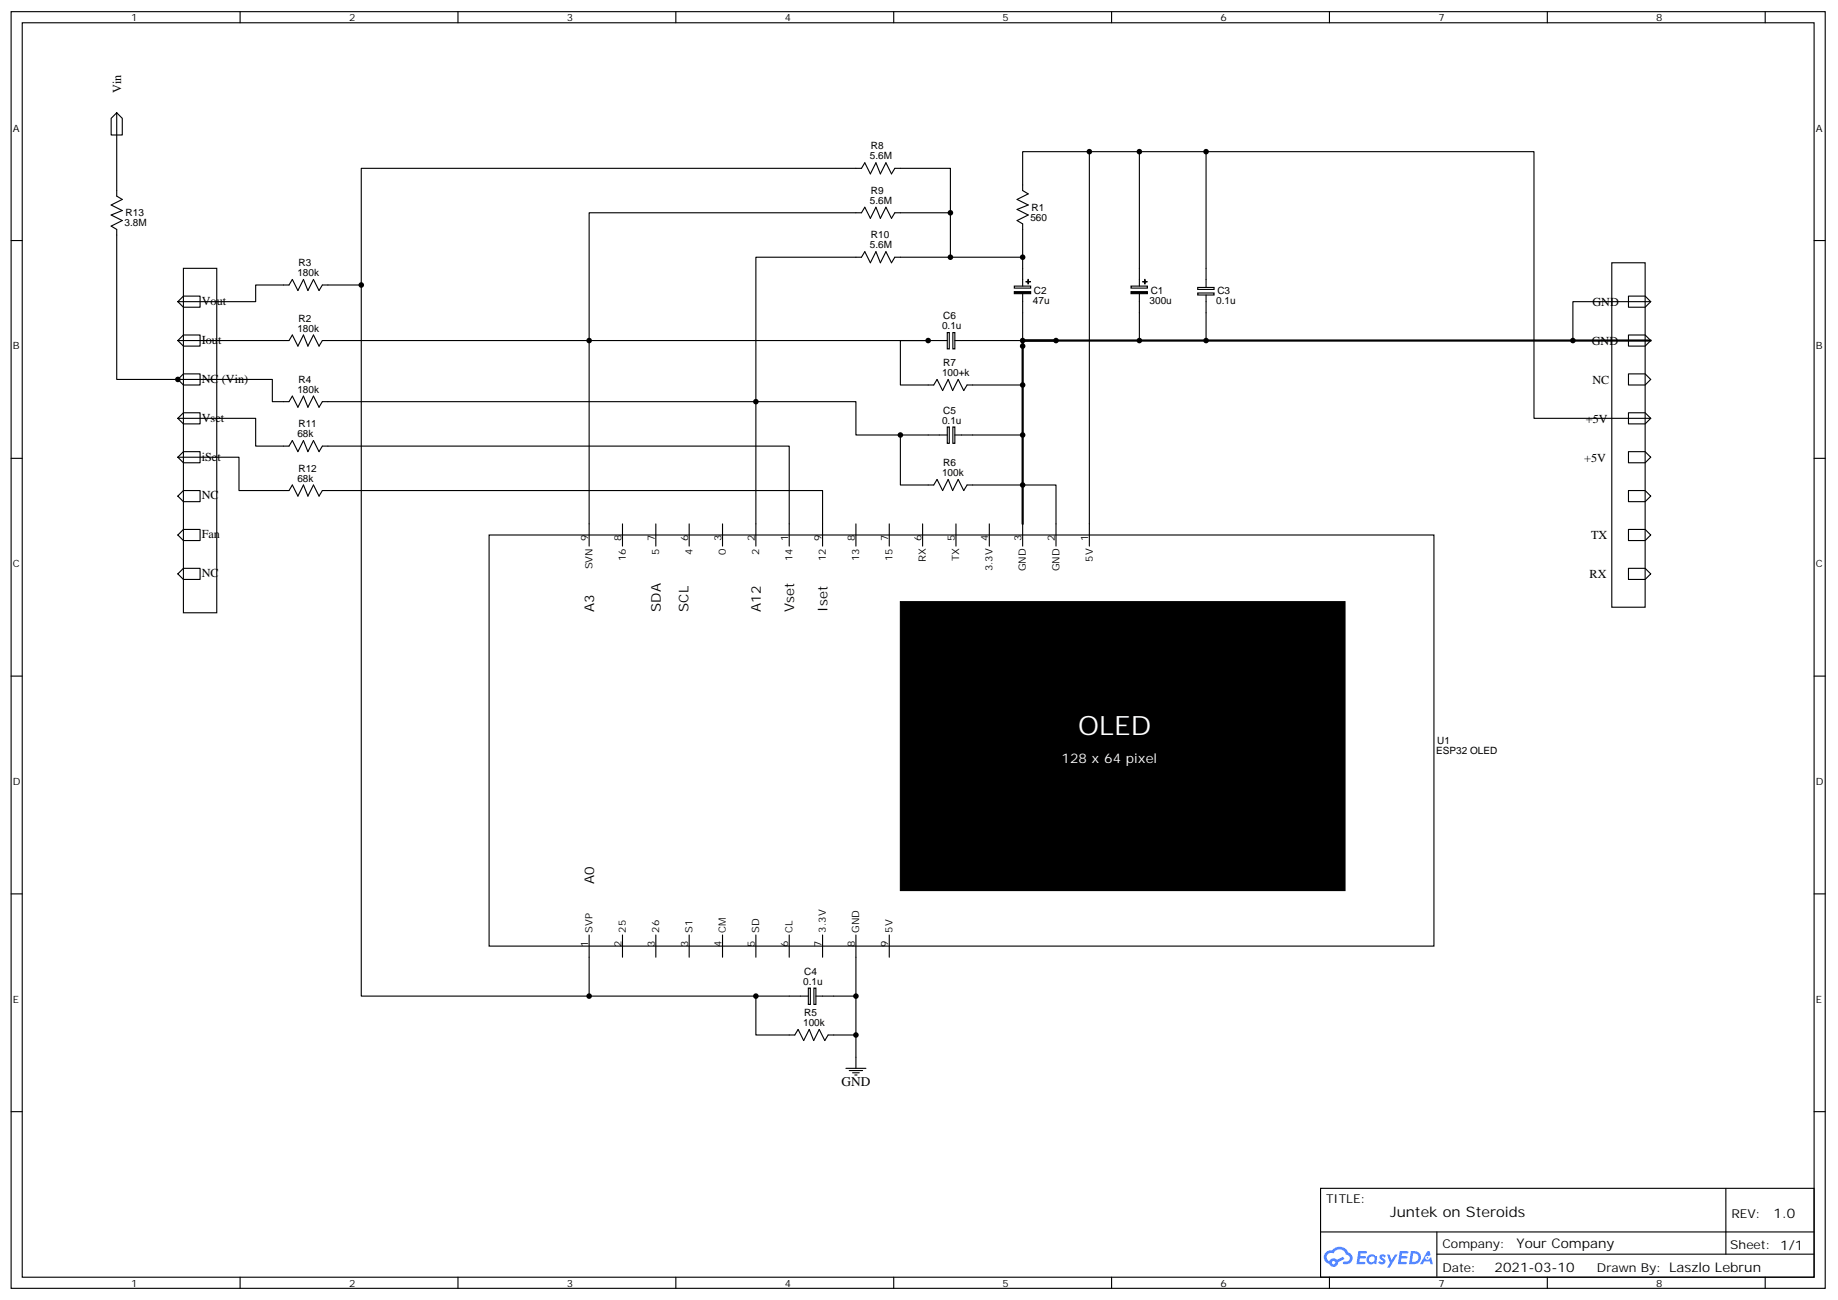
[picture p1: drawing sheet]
<svg xmlns="http://www.w3.org/2000/svg" width="583mm" height="413mm" viewBox="0 0 583 413" stroke-linecap="round" stroke-linejoin="round" font-family="sans-serif">
<g fill="none" stroke="#000" stroke-width=".35">
<path d="M3.5 3.7h575.8v405.3h-575.8zM7.1 7.2h568.6v398.3h-568.6zM76.2 3.7v3.5M145.3 3.7v3.5M214.5 3.7v3.5M283.6 3.7v3.5M352.8 3.7v3.5M421.9 3.7v3.5M491.1 3.7v3.5M560.2 3.7v3.5M3.5 76.4h3.6M575.7 76.4h3.6"/>
<path d="M3.5 145.5h3.6M575.7 145.5h3.6M155.2 169.9h299.9v130.5h-299.9zM187 166.3v7.1M197.6 166.3v7.1M208.1 166.3v7.1M218.7 166.3v7.1M229.3 166.3v7.1M239.9 166.3v7.1M250.5 166.3v7.1M261.1 166.3v7.1M271.6 166.3v7.1"/>
<path d="M282.2 166.3v7.1M292.8 166.3v7.1M303.4 166.3v7.1M314 166.3v7.1M324.6 166.3v7.1M335.1 166.3v7.1M345.7 166.3v7.1M3.5 214.7h3.6M575.7 214.7h3.6M3.5 283.8h3.6M187 296.9v7M197.6 296.9v7"/>
<path d="M208.1 296.9v7M218.7 296.9v7M229.3 296.9v7M239.9 296.9v7M250.5 296.9v7M261.1 296.9v7M271.6 296.9v7M282.2 296.9v7M575.7 283.8h3.6M3.5 353h3.6M575.7 353h3.6M419.1 377.3h156.6v28.2h-156.6z"/>
<path d="M547.7 377.3v20.9M419.1 391.1h156.5M456 398.2h119.6M456 391.1v14.2M76.2 405.5v3.5M145.3 405.5v3.5M214.5 405.5v3.5M283.6 405.5v3.5M352.8 405.5v3.5M421.9 405.5v3.5M491.1 405.5v3.5M560.2 405.5v3.5"/>
</g>
<path d="M285.8 191h141.1v91.8h-141.1z" fill="#000" stroke="#000" stroke-width=".35"/>
<g fill="#5487ff">
<path d="M438.1 398.5a1.22 1.22 0 0 1 1.7 .2l-.4 .6a.47 .47 0 0 0-.3-.4 .47 .47 0 0 0-.5 .2l.1 .2a1.14 1.14 0 0 1 .8 1.8 1.14 1.14 0 0 1-1.9 0l-.2-.2 .5-.6 .7 .5a.29 .29 0 0 0 .3-.3 .29 .29 0 0 0-.2-.3 1.04 1.04 0 0 1-.6-1.7z"/>
<path d="M431.1 397.2h2.3l.4 .2-.2 .5-1.8 .1-.1 .8h1.5l.3 .4-.3 .4h-1.6l-.2 1.1h1.7l.2 .3-.2 .3-2.6 .1z"/>
<path d="M444.2 397.2l2.7 .2-.1 .5-1.8 .1-.2 .8h1.6l.3 .4-.4 .4h-1.6l-.1 1.1h1.7l.2 .3-.2 .3-2.7 .1z"/>
<path d="M453 397.2h.7l.3 1.3-.6 .3a.69 .69 0 0 0-1 .3 .69 .69 0 0 0 .4 .9 .69 .69 0 0 0 .9-.6l.5-.2 .6 2.2h-.8l-.3-.9h-1.7l-.5 .9h-.8z"/>
<path d="M440.2 398.3h.8l.6 1.8 1.1-1.8h.9l-2.6 4.2h-.8l.9-1.5z"/>
<path d="M447.8 397.2l-.6 4.2h1.3a2.11 2.11 0 0 0 2.5-2.1 2.11 2.11 0 0 0-2.5-2.1zM448.5 398a1.43 1.43 0 0 1 1.6 1.6 1.43 1.43 0 0 1-2 1.1z"/>
<path d="M434.1 398.8a1.54 1.54 0 0 0-.1 2.2 1.54 1.54 0 0 0 2.1 .1l.7 .3 .3-2.3-.6-.3a1.49 1.49 0 0 0-2.4 0zM434.3 399.8a.95 .95 0 0 1 1.9 0 .95 .95 0 0 1-1.9 0z"/>
<path d="M420.8 397.6a2.18 2.18 0 0 0 1.1 3.7 1.44 1.44 0 0 0 1.6 .9 1.44 1.44 0 0 0 1.2-1.4l2-1.1-.5-.7-1.9 1a1.47 1.47 0 0 0-2.4 .4 1.39 1.39 0 0 1-.7-1.9 1.39 1.39 0 0 1 2-.5 2.12 2.12 0 0 1 2.2-1.3 2.12 2.12 0 0 1 1.9 1.7 1.14 1.14 0 0 1 1 1.4 1.14 1.14 0 0 1-1.6 .7 .43 .43 0 0 0-.5 .4 .43 .43 0 0 0 .4 .5 1.98 1.98 0 0 0 2.5-1.2 1.98 1.98 0 0 0-1.2-2.6 3.1 3.1 0 0 0-5.3-.6l-.9 .1zM422.7 400.9a.55 .55 0 0 1 1.1 0 .55 .55 0 0 1-1.1 0z"/>
<circle cx="453" cy="399.3" r=".26"/>
</g>
<g fill="none" stroke="#000" stroke-width=".35">
<path d="M37 35.8v26.5l1.8 1-3.5 1.8 3.5 1.8-3.5 1.4 3.5 1.7-3.5 1.8 1.7 1v47.7h49.4v7h5.3l1.1-1.7 1.7 3.5 1.8-3.5 1.4 3.5 1.8-3.5 1.7 3.5 1.1-1.8h137.6v38.8M37 35.8l1.8 1.8v5.3h-3.5v-5.3zM345.7 48.2v118.1M361.6 48.2v42.6M382.8 48.2v43M301.6 67.6h-17.6l-1.1 1.7-1.7-3.5-1.8 3.5-1.4-3.5-1.8 3.5-1.7-3.5-1.1 1.8h-86.4v98.7M58.2 85.2h10.6v109.4h-10.6zM58.2 94h5.3v3.5h-5.3l-1.8-1.7zM114.7 90.5v225.8h72.3v-12.4M301.6 81.7v-28.3h-17.6l-1.1 1.8-1.7-3.5-1.8 3.5-1.4-3.5-1.8 3.5-1.7-3.5-1.1 1.7h-158.7v37.1h-12.4l-1.1 1.8-1.7-3.6-1.8 3.6-1.4-3.6-1.8 3.6-1.7-3.6-1.1 1.8h-10.6v5.3h-24.7M321.9 90.8h5.2v.7h-5.2zM324.6 90.8v-19.7l-1.8-1.1 3.5-1.7-3.5-1.8 3.5-1.4-3.5-1.8 3.5-1.7-1.7-1.1v-12.3h162.2v84.6h37.1"/>
<path d="M324.6 81.7h-40.6l-1.1 1.7-1.7-3.5-1.8 3.5-1.4-3.5-1.8 3.5-1.7-3.5-1.1 1.8h-33.5v45.8h31.7v10.6h14.2M324.6 93.3v14.8M359 90.8h5.1v.7h-5.1zM361.6 93.3v14.8M380.1 91.3h5.2v.6h-5.2zM380.1 93h5.2v.7h-5.2zM382.8 93.7v14.4M511.5 83.4h10.6v109.4h-10.6zM516.8 94h5.3l1.8 1.8-1.8 1.7h-5.3zM523.9 95.8h-24.7v12.3M56.4 108.1h35.3l1.1-1.7 1.7 3.5 1.8-3.5 1.4 3.5 1.8-3.5 1.7 3.5 1.1-1.8h198.3M58.2 106.4h5.3v3.5h-5.3l-1.8-1.8z"/>
<path d="M58.2 118.7h5.3v3.5h-5.3l-1.8-1.7zM294.6 108.1h-8.8v14.1h10.5l1.1-1.7 1.8 3.5 1.7-3.5 1.4 3.5 1.8-3.5 1.8 3.5 1-1.8h17.7M300.6 105.6h.7v5.2h-.7zM302.4 105.6h.6v5.2h-.6zM303 108.1h21.6v1.8M516.8 106.4h5.3l1.8 1.7-1.8 1.8h-5.3zM516.8 118.7h5.3l1.8 1.8-1.8 1.7h-5.3zM56.4 132.8h24.7v8.8h10.6l1.1-1.7 1.7 3.5 1.8-3.5 1.4 3.5 1.8-3.5 1.7 3.5 1.1-1.8h148.2v24.7M58.2 131.1h5.3v3.5h-5.3l-1.8-1.8zM300.6 138.1h-14.8v15.9h10.5l1.1-1.8 1.8 3.6 1.7-3.6 1.4 3.6 1.8-3.6 1.8 3.6 1-1.8h28.2v12.3M300.6 135.6h.7v5.2h-.7zM302.4 135.6h.6v5.2h-.6z"/>
<path d="M303 138.1h21.6M516.8 131.1h5.3l1.8 1.7-1.8 1.8h-5.3zM56.4 145.2l1.8-1.8h5.3v3.5h-5.3zM56.4 157.5l1.8-1.7h5.3v3.5h-5.3zM56.4 145.2h19.4v10.6h15.9l1.1-1.8 1.7 3.5 1.8-3.5 1.4 3.5 1.8-3.5 1.7 3.5 1.1-1.7h158.8v10.5M516.8 143.4h5.3l1.8 1.8-1.8 1.7h-5.3zM516.8 155.8h5.3l1.8 1.7-1.8 1.8h-5.3zM56.4 169.9l1.8-1.8h5.3v3.5h-5.3zM516.8 168.1h5.3l1.8 1.8-1.8 1.7h-5.3zM56.4 182.2l1.8-1.8h5.3v3.6h-5.3zM516.8 180.4h5.3l1.8 1.8-1.8 1.8h-5.3zM187 316.3h69.5"/>
<path d="M239.9 316.3v12.3h12.3l1.1-1.8 1.8 3.6 1.7-3.6 1.4 3.6 1.8-3.6 1.8 3.6 1-1.8h8.8M256.5 313.7h.7v5.2h-.7zM258.3 313.7h.6v5.2h-.6zM258.9 316.3h12.7M271.6 303.9v35.3M268.5 339.2h6.3M269.5 339.9h4.3M270.6 340.6h2.1M271.3 341.3h.7"/>
</g>
<path d="M324.6 108.1h199.3M335.1 108.1h-10.5v58.2" fill="none" stroke="#000" stroke-width=".71"/>
<path d="M321.9 92.6h5.2v.6h-5.2zM325.6 89.4l1.4 .1zM326.3 88.7v1.4zM359 92.6h5.1v.6h-5.1zM362.7 89.4l1.4 .1zM363.3 88.7l.1 1.4z" fill="#000" stroke="#000" stroke-width=".35"/>
<g fill="#000">
<circle cx="345.7" cy="48.2" r=".88"/>
<circle cx="361.6" cy="48.2" r=".88"/>
<circle cx="382.8" cy="48.2" r=".88"/>
<circle cx="301.6" cy="67.6" r=".88"/>
<circle cx="114.7" cy="90.5" r=".88"/>
<circle cx="301.6" cy="81.7" r=".88"/>
<circle cx="324.6" cy="81.7" r=".88"/>
<circle cx="187" cy="108.1" r=".88"/>
<circle cx="294.6" cy="108.1" r=".88"/>
<circle cx="324.6" cy="109.9" r=".88"/>
<circle cx="324.6" cy="108.1" r=".88"/>
<circle cx="335.1" cy="108.1" r=".88"/>
<circle cx="361.6" cy="108.1" r=".88"/>
<circle cx="382.8" cy="108.1" r=".88"/>
<circle cx="499.2" cy="108.1" r=".88"/>
<circle cx="56.4" cy="120.5" r=".88"/>
<circle cx="239.9" cy="127.5" r=".88"/>
<circle cx="285.8" cy="138.1" r=".88"/>
<circle cx="324.6" cy="122.2" r=".88"/>
<circle cx="324.6" cy="138.1" r=".88"/>
<circle cx="324.6" cy="154" r=".88"/>
<circle cx="187" cy="316.3" r=".88"/>
<circle cx="239.9" cy="316.3" r=".88"/>
<circle cx="271.6" cy="316.3" r=".88"/>
<circle cx="271.6" cy="328.6" r=".88"/>
</g>
<text font-size="8.5" fill="#fff" x="342.2" y="233.4">OLED</text>
<text font-size="4.6" x="441.2" y="386.3">Juntek on Steroids</text>
<g font-size="4.2">
<text x="188.6" y="194.2" transform="rotate(-90 188.6 194.2)">A3</text>
<text x="209.7" y="194.2" transform="rotate(-90 209.7 194.2)">SDA</text>
<text x="218.5" y="194.2" transform="rotate(-90 218.5 194.2)">SCL</text>
<text x="241.5" y="194.2" transform="rotate(-90 241.5 194.2)">A12</text>
<text x="252.1" y="194.2" transform="rotate(-90 252.1 194.2)">Vset</text>
<text x="262.6" y="194.2" transform="rotate(-90 262.6 194.2)">Iset</text>
<text x="188.6" y="280.6" transform="rotate(-90 188.6 280.6)">A0</text>
<text x="267.1" y="344.8">GND</text>
<text x="562.9" y="386.6">1.0</text>
<text x="481.3" y="396.1">Your Company</text>
<text x="474.4" y="403.9">2021-03-10</text>
</g>
<text font-size="4.2" fill="#fff" x="336.9" y="242.2">128 x 64 pixel</text>
<g font-size="3.9">
<text x="38.5" y="29.6" transform="rotate(-90 38.5 29.6)">Vin</text>
<text x="64" y="96.8">Vout</text>
<text x="505.4" y="97.2">GND</text>
<text x="64" y="109.2">Iout</text>
<text x="505.2" y="109.5">GND</text>
<text x="64" y="121.5">NC (Vin)</text>
<text x="505.4" y="121.9">NC</text>
<text x="64" y="133.9">Vset</text>
<text x="503.3" y="134.2">+5V</text>
<text x="64" y="146.2">iSet</text>
<text x="502.8" y="146.6">+5V</text>
<text x="64" y="158.6">NC</text>
<text x="64" y="170.9">Fan</text>
<text x="505" y="171.3">TX</text>
<text x="64" y="183.3">NC</text>
<text x="504.5" y="183.6">RX</text>
<text x="420.9" y="381.9">TITLE:</text>
<text x="549.5" y="386.6">REV:</text>
<text x="457.8" y="396.1">Company:</text>
<text x="549.1" y="396.7">Sheet: 1/1</text>
<text x="457.8" y="403.8">Date:</text>
<text x="506.8" y="403.8">Drawn By: Laszlo Lebrun</text>
</g>
<g font-size="3.2">
<text x="41.6" y="6.7">1</text>
<text x="110.8" y="6.7">2</text>
<text x="179.9" y="6.7">3</text>
<text x="249.1" y="6.7">4</text>
<text x="318.2" y="6.7">5</text>
<text x="387.3" y="6.7">6</text>
<text x="456.5" y="6.7">7</text>
<text x="525.6" y="6.7">8</text>
<text x="4.1" y="41.8">A</text>
<text x="576.3" y="41.8">A</text>
<text x="276.4" y="47.4">R8</text>
<text x="276" y="50.6">5.6M</text>
<text x="276" y="64.7">5.6M</text>
<text x="276.4" y="61.6">R9</text>
<text x="39.5" y="71.8">3.8M</text>
<text x="39.9" y="68.6">R13</text>
<text x="327" y="70">560</text>
<text x="327.4" y="66.9">R1</text>
<text x="276.4" y="75.7">R10</text>
<text x="276" y="78.8">5.6M</text>
<text x="94.4" y="87.7">180k</text>
<text x="94.7" y="84.5">R3</text>
<text x="328.2" y="93.3">C2</text>
<text x="365.2" y="93.3">C1</text>
<text x="386.4" y="93.3">C3</text>
<text x="299.3" y="101.4">C6</text>
<text x="327.8" y="96.5">47u</text>
<text x="364.8" y="96.5">300u</text>
<text x="386" y="96.5">0.1u</text>
<text x="94.4" y="105.3">180k</text>
<text x="94.7" y="102.1">R2</text>
<text x="299" y="104.5">0.1u</text>
<text x="4.1" y="110.9">B</text>
<text x="576.3" y="110.9">B</text>
<text x="299" y="119.4">100+k</text>
<text x="299.3" y="116.2">R7</text>
<text x="94.4" y="124.7">180k</text>
<text x="94.7" y="121.5">R4</text>
<text x="299.3" y="131.3">C5</text>
<text x="94.7" y="135.6">R11</text>
<text x="299" y="134.5">0.1u</text>
<text x="94.4" y="138.8">68k</text>
<text x="94.7" y="149.8">R12</text>
<text x="299.3" y="148">R6</text>
<text x="94.4" y="152.9">68k</text>
<text x="299" y="151.2">100k</text>
<text x="186.6" y="171.6" transform="rotate(-90 186.6 171.6)">9</text>
<text x="197.2" y="171.6" transform="rotate(-90 197.2 171.6)">8</text>
<text x="207.8" y="171.6" transform="rotate(-90 207.8 171.6)">7</text>
<text x="218.4" y="171.6" transform="rotate(-90 218.4 171.6)">6</text>
<text x="229" y="171.6" transform="rotate(-90 229 171.6)">3</text>
<text x="239.5" y="171.6" transform="rotate(-90 239.5 171.6)">2</text>
<text x="250.1" y="171.6" transform="rotate(-90 250.1 171.6)">1</text>
<text x="260.7" y="171.6" transform="rotate(-90 260.7 171.6)">9</text>
<text x="271.3" y="171.6" transform="rotate(-90 271.3 171.6)">8</text>
<text x="281.9" y="171.6" transform="rotate(-90 281.9 171.6)">7</text>
<text x="292.5" y="171.6" transform="rotate(-90 292.5 171.6)">6</text>
<text x="303" y="171.6" transform="rotate(-90 303 171.6)">5</text>
<text x="313.6" y="171.6" transform="rotate(-90 313.6 171.6)">4</text>
<text x="324.2" y="171.6" transform="rotate(-90 324.2 171.6)">3</text>
<text x="334.8" y="171.6" transform="rotate(-90 334.8 171.6)">2</text>
<text x="345.4" y="171.6" transform="rotate(-90 345.4 171.6)">1</text>
<text x="198.6" y="178.1" transform="rotate(-90 198.6 178.1)">16</text>
<text x="209.2" y="176.1" transform="rotate(-90 209.2 176.1)">5</text>
<text x="219.8" y="176.1" transform="rotate(-90 219.8 176.1)">4</text>
<text x="230.4" y="176.1" transform="rotate(-90 230.4 176.1)">0</text>
<text x="240.9" y="176.1" transform="rotate(-90 240.9 176.1)">2</text>
<text x="251.5" y="178.1" transform="rotate(-90 251.5 178.1)">14</text>
<text x="262.1" y="178.1" transform="rotate(-90 262.1 178.1)">12</text>
<text x="272.7" y="178.1" transform="rotate(-90 272.7 178.1)">13</text>
<text x="283.3" y="178.1" transform="rotate(-90 283.3 178.1)">15</text>
<text x="293.9" y="178.5" transform="rotate(-90 293.9 178.5)">RX</text>
<text x="304.4" y="178.2" transform="rotate(-90 304.4 178.2)">TX</text>
<text x="346.8" y="178.3" transform="rotate(-90 346.8 178.3)">5V</text>
<text x="4.1" y="180.1">C</text>
<text x="188" y="180.8" transform="rotate(-90 188 180.8)">SVN</text>
<text x="315" y="181.4" transform="rotate(-90 315 181.4)">3.3V</text>
<text x="325.6" y="181.4" transform="rotate(-90 325.6 181.4)">GND</text>
<text x="336.2" y="181.4" transform="rotate(-90 336.2 181.4)">GND</text>
<text x="576.3" y="180.1">C</text>
<text x="455.8" y="239.4">ESP32 OLED</text>
<text x="456.1" y="236.2">U1</text>
<text x="4.1" y="249.2">D</text>
<text x="576.3" y="249.2">D</text>
<text x="188" y="296.2" transform="rotate(-90 188 296.2)">SVP</text>
<text x="198.6" y="296.2" transform="rotate(-90 198.6 296.2)">25</text>
<text x="209.2" y="296.2" transform="rotate(-90 209.2 296.2)">26</text>
<text x="219.8" y="296.2" transform="rotate(-90 219.8 296.2)">S1</text>
<text x="230.4" y="296.2" transform="rotate(-90 230.4 296.2)">CM</text>
<text x="240.9" y="296.2" transform="rotate(-90 240.9 296.2)">SD</text>
<text x="251.5" y="296.2" transform="rotate(-90 251.5 296.2)">CL</text>
<text x="262.1" y="296.2" transform="rotate(-90 262.1 296.2)">3.3V</text>
<text x="272.7" y="296.2" transform="rotate(-90 272.7 296.2)">GND</text>
<text x="283.3" y="296.2" transform="rotate(-90 283.3 296.2)">5V</text>
<text x="186.6" y="300.6" transform="rotate(-90 186.6 300.6)">1</text>
<text x="197.2" y="300.6" transform="rotate(-90 197.2 300.6)">2</text>
<text x="207.8" y="300.6" transform="rotate(-90 207.8 300.6)">3</text>
<text x="218.4" y="300.6" transform="rotate(-90 218.4 300.6)">3</text>
<text x="229" y="300.6" transform="rotate(-90 229 300.6)">4</text>
<text x="239.5" y="300.6" transform="rotate(-90 239.5 300.6)">5</text>
<text x="250.1" y="300.6" transform="rotate(-90 250.1 300.6)">6</text>
<text x="260.7" y="300.6" transform="rotate(-90 260.7 300.6)">7</text>
<text x="271.3" y="300.6" transform="rotate(-90 271.3 300.6)">8</text>
<text x="281.9" y="300.6" transform="rotate(-90 281.9 300.6)">9</text>
<text x="255.2" y="309.5">C4</text>
<text x="254.9" y="312.7">0.1u</text>
<text x="4.1" y="318.4">E</text>
<text x="255.2" y="322.6">R5</text>
<text x="576.3" y="318.4">E</text>
<text x="254.9" y="325.8">100k</text>
<text x="41.6" y="408.5">1</text>
<text x="110.8" y="408.5">2</text>
<text x="179.9" y="408.5">3</text>
<text x="249.1" y="408.5">4</text>
<text x="318.2" y="408.5">5</text>
<text x="387.3" y="408.5">6</text>
<text x="456.5" y="408.5">7</text>
<text x="525.6" y="408.5">8</text>
</g>
</svg>
